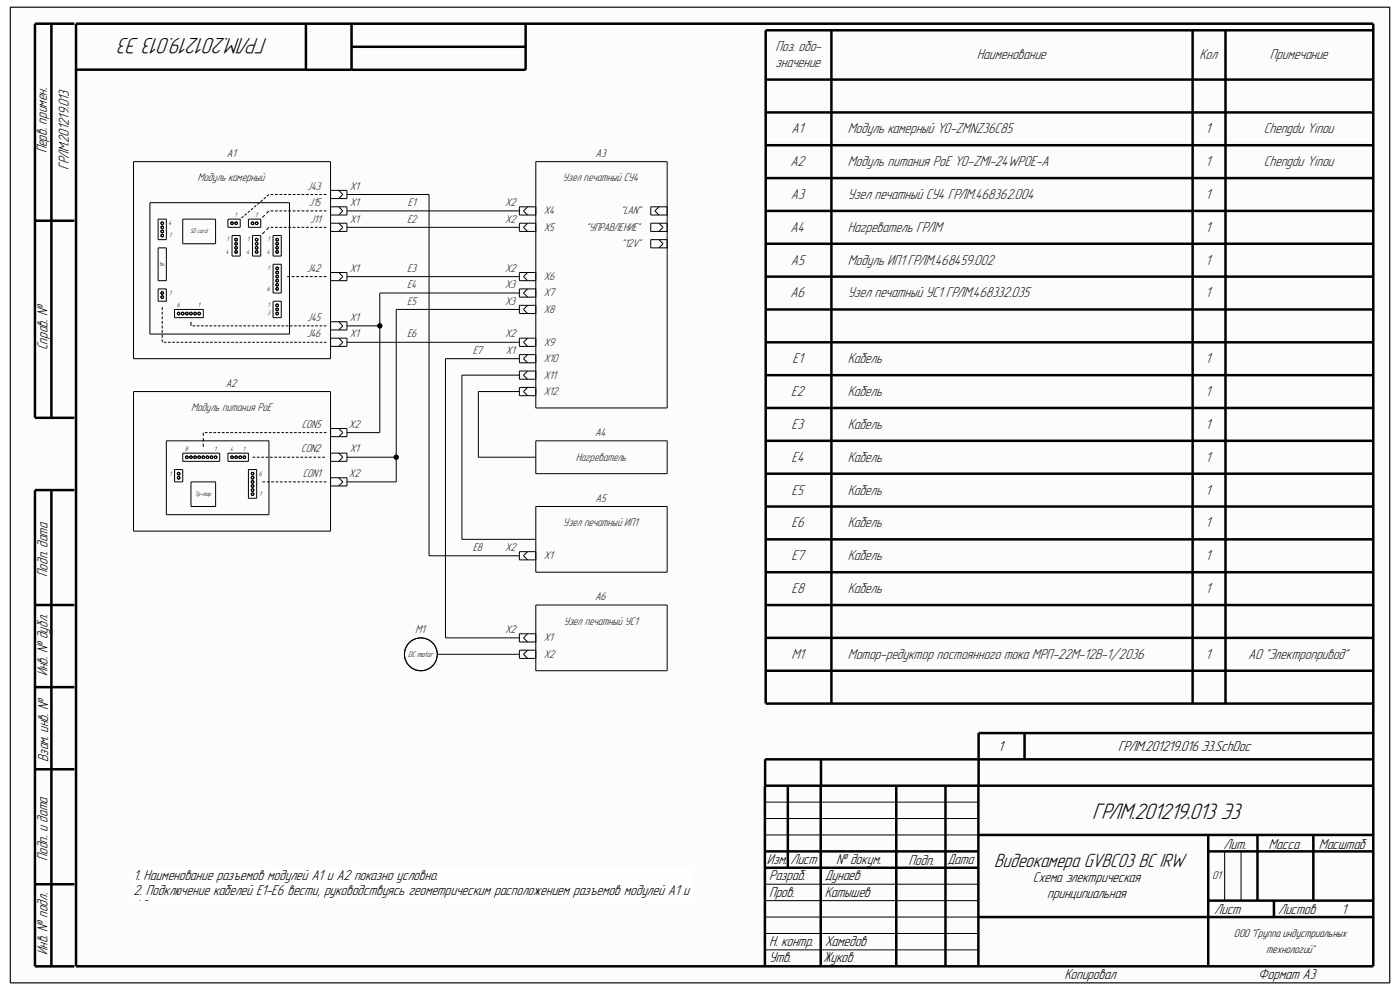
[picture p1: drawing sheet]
<svg xmlns="http://www.w3.org/2000/svg" width="297mm" height="210mm" viewBox="0 0 297 210" stroke-linecap="round" stroke-linejoin="round" font-family="sans-serif">
<path d="M2.2 1.5h292.6v207h-292.6z" fill-rule="evenodd" fill="#fcfcfc"/>
<path d="M2.2 1.5h292.6v207h-292.6z" fill="none" stroke="#000" stroke-width=".21"/>
<path d="M2.2 1.5h292.6v207h-292.6z" fill-rule="evenodd" fill="#fcfcfc"/>
<g fill="none" stroke="#000" stroke-width=".21">
<path d="M2.2 1.5h292.6v207h-292.6zM28.3 83.1h41.8v29.6h-41.8zM35.3 93.5h21.8v15.7h-21.8zM37 99.6h1.8v2.6h-1.8zM38.8 96.1h7.8v1.8h-7.8zM43.1 91.8v.7M43.1 92.9v.8M43.1 94.1v.7M43.5 91.8h.5M44.4 91.8h.5M45.3 91.8h.5M46.2 91.8h.5"/>
<path d="M47.1 91.8h.5M48 91.8h.5M48.4 96.1h4.3v1.8h-4.3zM48.9 91.8h.5M49.8 91.8h.5M50.7 91.8h.5M51.6 91.8h.5M52.5 91.8h.5M52.7 99.6h1.8v6.1h-1.8zM53.4 91.8h.5M53.6 97h.6M54.3 91.8h.5"/>
<path d="M54.5 97h.6M55.2 91.8h.5M55.4 97h.6M56.1 91.8h.5M56.3 97h.6M57 91.8h.5M57.3 97h.5M57.9 91.8h.5M58.2 97h.6M58.8 91.8h.5M59.1 97h.6M59.7 91.8h.5"/>
<path d="M60 97h.6M60.6 91.8h.5M61 97h.5M61.5 91.8h.5M61.9 97h.6M62.4 91.8h.5M62.8 97h.6M63.3 91.8h.5M63.7 97h.6M64.2 91.8h.5M64.6 97h.6M65.1 91.8h.5"/>
<path d="M65.6 97h.5M66 91.8h.6M66.5 97h.6M66.9 91.8h.6M67.4 97h.6M67.8 91.8h.6M68.3 97h.6M68.7 91.8h.6M70.1 96.1h3.5v1.8h-3.5M70.1 90.9h3.5v1.7h-3.5M71.9 90.9l.8 .9-.8 .8M71.9 96.1l.8 .9-.8 .9"/>
<path d="M40.5 102.2h5.2v5.2h-5.2zM55.7 102.2h.6M56.6 102.2h.6M57.5 102.2h.6M58.5 102.2h.5M59.4 102.2h.6M60.3 102.2h.6M61.2 102.2h.6M62.2 102.2h.6M63.1 102.2h.6M64 102.2h.6M65 102.2h.5"/>
<path d="M65.9 102.2h.6M66.8 102.2h.6M67.7 102.2h.6M68.7 102.2h.6M70.1 101.4h3.5v1.7h-3.5M71.9 101.4l.8 .8-.8 .9M162.3 170.2h45.3M162.3 173.6h45.3M162.3 177.1h45.3M162.3 187.6h45.3M162.3 191.1h45.3M162.3 194.5h45.3"/>
<path d="M162.3 198h45.3M259.8 180.6v10.5M263.3 180.6v10.5M7.4 205h3.5M162.3 201.5h45.3"/>
<circle cx="39.6" cy="97" r=".28"/>
<circle cx="40.5" cy="97" r=".28"/>
<circle cx="41.4" cy="97" r=".28"/>
<circle cx="42.3" cy="97" r=".28"/>
<circle cx="43.1" cy="97" r=".28"/>
<circle cx="44" cy="97" r=".28"/>
<circle cx="44.9" cy="97" r=".28"/>
<circle cx="45.7" cy="97" r=".28"/>
<circle cx="49.2" cy="97" r=".28"/>
<circle cx="50.1" cy="97" r=".28"/>
<circle cx="51" cy="97" r=".28"/>
<circle cx="51.8" cy="97" r=".28"/>
<circle cx="37.9" cy="101.4" r=".28"/>
<circle cx="37.9" cy="100.5" r=".28"/>
<circle cx="53.6" cy="101.4" r=".28"/>
<circle cx="53.6" cy="104.8" r=".28"/>
<circle cx="53.6" cy="104" r=".28"/>
<circle cx="53.6" cy="102.2" r=".28"/>
<circle cx="53.6" cy="100.5" r=".28"/>
<circle cx="53.6" cy="103.1" r=".28"/>
</g>
<g fill="none" stroke="#000" stroke-width=".53">
<path d="M10.9 5v83.6M15.8 5h-8.4v83.6h8.4M16.1 5h275.2v200h-275.2zM64.9 5v9.8M74.6 5v9.8M74.6 9.9h36.9M111.5 5v9.8h-95.4M162.4 16.9h128.9M176.4 6.4v142.9M253 6.4v142.9M260 6.4v142.9M291.3 6.4h-128.9v142.9"/>
<path d="M162.4 23.8h128.9M162.4 30.8h128.9M162.4 37.8h128.9M7.4 46.8h8.4M162.4 51.7h128.9M162.4 44.7h128.9M162.4 58.7h128.9M162.4 65.6h128.9M162.4 79.6h128.9M162.4 72.6h128.9M162.4 93.5h128.9M162.4 86.6h128.9"/>
<path d="M10.9 104v101M15.8 104h-8.4v101h8.4M162.4 100.5h128.9M7.4 128.3h8.4M7.4 145.8h8.4M217.4 155.5v5.6M291.2 155.5h-83.6v11.2M7.4 163.2h8.4M167.1 166.7v17.4M174.1 166.7v38.3M174.2 161.1v5.6M190.1 166.7v38.3"/>
<path d="M200.6 166.7v38.3M207.6 166.7v38.3M207.6 177.1h83.6M256.3 177.1v27.9M266.8 177.1v14M278.6 177.1v14M291.2 166.7h-128.9v38.3M291.2 161.1h-128.9v5.6M7.4 187.6h8.4M162.3 180.6h45.3M162.3 184.1h45.3M207.6 194.5h83.6"/>
<path d="M256.3 191.1h34.9M256.3 180.6h34.9M270.3 191.1v3.4"/>
</g>
<path d="M28.3 184.1h118.5v7h-118.5z" fill-rule="evenodd" fill="#fefefe"/>
<path d="M28.3 184.1h118.5v7h-118.5z" fill="none" stroke="#fefefe" stroke-width=".21"/>
<g fill="none" stroke="#000" stroke-width=".21">
<path d="M28.3 34.3h41.8v41.8h-41.8zM113.7 34.3h27.8v52.2h-27.8zM31.8 43h29.6v27.9h-29.6zM33.5 46.5h1.8v4.3h-1.8zM33.5 52.6h1.8v6.9h-1.8zM38.8 46.5h6.9v5.2h-6.9zM48.4 46.5h2.6v1.7h-2.6zM49.2 50h1.8v4.3h-1.8zM51.6 45.9l-.4 .4M52.3 45.3l-.4 .4M52.7 46.5h2.6v1.7h-2.6zM53 44.7l-.4 .4"/>
<path d="M53.6 50h1.7v4.3h-1.7zM53.7 44.2l-.4 .3M54.4 43.6l-.5 .3M55 43l-.4 .4M55.7 42.4l-.4 .4M56.2 49.1l-.6 .5M56.2 45.6l-.6 .6M56.4 41.8l-.4 .4M57.1 48.2l-.6 .6M57.1 44.7l-.6 .6M57.1 41.3l-.5 .3M57.4 48.2h.6"/>
<path d="M57.4 44.7h.6M57.4 41.3h.6M57.9 50h1.8v4.3h-1.8zM57.9 56.1h1.8v6.1h-1.8zM58.4 48.2h.5M58.4 44.7h.5M58.4 41.3h.5M59.3 48.2h.6M59.3 44.7h.6M59.3 41.3h.6M60.2 48.2h.6M60.2 44.7h.6"/>
<path d="M60.2 41.3h.6M60.9 58.7h.6M61.2 48.2h.6M61.2 44.7h.6M61.2 41.3h.6M61.9 58.7h.6M62.1 48.2h.6M62.1 44.7h.6M62.1 41.3h.6M62.8 58.7h.6M63 48.2h.6M63 44.7h.6"/>
<path d="M63 41.3h.6M63.8 58.7h.6M64 48.2h.6M64 44.7h.6M64 41.3h.6M64.8 58.7h.6M64.9 48.2h.6M64.9 44.7h.6M64.9 41.3h.6M65.7 58.7h.6M65.9 48.2h.5M65.9 44.7h.5"/>
<path d="M65.9 41.3h.5M66.7 58.7h.6M66.8 48.2h.6M66.8 44.7h.6M66.8 41.3h.6M67.7 58.7h.6M67.7 48.2h.6M67.7 44.7h.6M67.7 41.3h.6M68.6 58.7h.7M68.7 48.2h.6M68.7 44.7h.6"/>
<path d="M68.7 41.3h.6M70.1 57.8h3.5v1.7h-3.5M70.1 47.4h3.5v1.7h-3.5M70.1 40.4h3.5v1.7h-3.5M70.1 43.9h3.5v1.7h-3.5M71.9 47.4l.8 .8-.8 .9M71.9 57.8l.8 .9-.8 .8M71.9 43.9l.8 .8-.8 .9M71.9 40.4l.8 .9-.8 .8M73.6 48.2h36.6M73.6 58.7h36.6M73.6 44.7h36.6"/>
<path d="M73.6 41.3h17.4v76.6h19.2M111.9 47.4l-.8 .8 .8 .9M111.9 57.8l-.8 .9 .8 .8M111.9 43.9l-.8 .8 .8 .9M113.7 57.8h-3.5v1.7h3.5M113.7 47.4h-3.5v1.7h3.5M113.7 43.9h-3.5v1.7h3.5M139.8 47.4l.9 .8-.9 .9M139.8 50.8l.9 .9-.9 .9M139.8 43.9l-.9 .8 .9 .9M141.5 50.8h-3.4v1.8h3.4M141.5 47.4h-3.4v1.7h3.4"/>
<path d="M141.5 43.9h-3.4v1.7h3.4M33.5 61.3h1.8v2.6h-1.8zM34.4 65.1v.7M34.4 66.1v.6M34.4 67.1v.6M34.4 68.1v.6M34.4 69.1v.6M34.4 70v.7M34.4 71v.6M34.4 72v.6M34.8 72.6h.5M35.6 72.6h.6"/>
<path d="M36.5 72.6h.6M37 65.6h6.1v1.8h-6.1zM37.4 72.6h.6M38.3 72.6h.6M39.2 72.6h.6M40.1 72.6h.6M40.5 68.3v.8M40.8 69.1h.6M41 72.6h.6M41.7 69.1h.6M41.9 72.6h.6M42.6 69.1h.6"/>
<path d="M42.8 72.6h.5M43.5 69.1h.6M43.7 72.6h.5M44.4 69.1h.6M44.6 72.6h.5M45.3 69.1h.6M45.5 72.6h.5M46.2 69.1h.6M46.4 72.6h.5M47.1 69.1h.6M47.3 72.6h.5M48 69.1h.6"/>
<path d="M48.2 72.6h.5M48.9 69.1h.6M49 72.6h.6M49.8 69.1h.6M49.9 72.6h.6M50.7 69.1h.6M50.8 72.6h.6M51.6 69.1h.6M51.7 72.6h.6M52.5 69.1h.6M52.6 72.6h.6M53.4 69.1h.6"/>
<path d="M53.5 72.6h.6M54.3 69.1h.6M54.4 72.6h.6M55.2 69.1h.6M55.3 72.6h.6M56.1 69.1h.6M56.2 72.6h.5M57 69.1h.6M57.1 72.6h.5M57.9 69.1h.6M57.9 63.9h1.8v3.5h-1.8zM58 72.6h.5"/>
<path d="M58.8 69.1h.6M58.9 72.6h.5M59.7 69.1h.6M59.8 72.6h.5M60.6 69.1h.6M60.7 72.6h.5M61.5 69.1h.6M61.6 72.6h.5M62.4 69.1h.6M62.4 72.6h.6M63.3 69.1h.6M63.3 72.6h.6"/>
<path d="M64.2 69.1h.6M64.2 72.6h.6M65.1 69.1h.6M65.1 72.6h.6M66 69.1h.6M66 72.6h.6M66.9 69.1h.6M66.9 72.6h.6M67.8 69.1h.6M67.8 72.6h.6M68.7 69.1h.6M68.7 72.6h.6"/>
<path d="M70.1 68.3h3.5v1.7h-3.5M70.1 71.7h3.5v1.8h-3.5M71.9 68.3l.8 .8-.8 .9M71.9 71.7l.8 .9-.8 .9M73.6 69.1h7M73.6 72.6h36.6M110.2 65.6h-26.1v36.6h-10.5M110.2 62.2h-29.6v29.6h-7M110.2 76.1h-15.7v59.2h15.7M110.2 79.6h-12.2v34.8h15.7M111.9 64.8l-.8 .8 .8 .9M111.9 71.7l-.8 .9 .8 .9"/>
<path d="M111.9 61.3l-.8 .9 .8 .8M111.9 78.7l-.8 .9 .8 .8M111.9 75.2l-.8 .9 .8 .9M113.7 61.3h-3.5v1.7h3.5M113.7 71.7h-3.5v1.8h3.5M113.7 64.8h-3.5v1.7h3.5M113.7 75.2h-3.5v1.8h3.5M113.7 78.7h-3.5v1.7h3.5M73.6 97h10.5M110.2 83.1h-8.7v13.9h12.2M111.9 82.2l-.8 .9 .8 .8M113.7 82.2h-3.5v1.7h3.5"/>
<path d="M113.7 93.5h27.8v7h-27.8zM111.9 117l-.8 .9 .8 .9M113.7 117h-3.5v1.8h3.5M113.7 107.4h27.8v14h-27.8zM92.8 138.8h17.4M111.9 137.9l-.8 .9 .8 .9M111.9 134.4l-.8 .9 .8 .9M113.7 134.4h-3.5v1.8h3.5M113.7 137.9h-3.5v1.8h3.5M113.7 128.3h27.8v14h-27.8z"/>
<circle cx="34.4" cy="50" r=".28"/>
<circle cx="34.4" cy="47.4" r=".28"/>
<circle cx="34.4" cy="48.2" r=".28"/>
<circle cx="34.4" cy="49.1" r=".28"/>
<circle cx="49.2" cy="47.4" r=".28"/>
<circle cx="50.1" cy="47.4" r=".28"/>
<circle cx="50.1" cy="53.5" r=".28"/>
<circle cx="50.1" cy="50.8" r=".28"/>
<circle cx="50.1" cy="52.6" r=".28"/>
<circle cx="50.1" cy="51.7" r=".28"/>
<circle cx="53.6" cy="47.4" r=".28"/>
<circle cx="54.4" cy="52.6" r=".28"/>
<circle cx="54.4" cy="47.4" r=".28"/>
<circle cx="54.4" cy="50.8" r=".28"/>
<circle cx="54.4" cy="53.5" r=".28"/>
<circle cx="54.4" cy="51.7" r=".28"/>
<circle cx="58.8" cy="58.7" r=".28"/>
<circle cx="58.8" cy="57.8" r=".28"/>
<circle cx="58.8" cy="53.5" r=".28"/>
<circle cx="58.8" cy="50.8" r=".28"/>
<circle cx="58.8" cy="52.6" r=".28"/>
<circle cx="58.8" cy="59.5" r=".28"/>
<circle cx="58.8" cy="56.9" r=".28"/>
<circle cx="58.8" cy="51.7" r=".28"/>
<circle cx="34.4" cy="63" r=".28"/>
<circle cx="34.4" cy="62.2" r=".28"/>
<circle cx="37.9" cy="66.5" r=".28"/>
<circle cx="38.8" cy="66.5" r=".28"/>
<circle cx="39.6" cy="66.5" r=".28"/>
<circle cx="40.5" cy="66.5" r=".28"/>
<circle cx="41.4" cy="66.5" r=".28"/>
<circle cx="42.3" cy="66.5" r=".28"/>
<circle cx="58.8" cy="66.5" r=".28"/>
<circle cx="58.8" cy="61.3" r=".28"/>
<circle cx="58.8" cy="60.4" r=".28"/>
<circle cx="58.8" cy="65.6" r=".28"/>
<circle cx="58.8" cy="64.8" r=".28"/>
<circle cx="89.3" cy="138.8" r="3.5"/>
</g>
<g fill="none" stroke="#000" stroke-width=".53">
<path d="M162.4 107.5h128.9M162.4 114.4h128.9M162.4 121.4h128.9M162.4 128.4h128.9M162.4 135.3h128.9M162.4 142.3h128.9M162.4 149.3h128.9"/>
<circle cx="80.6" cy="69.1" r=".28"/>
<circle cx="84.1" cy="97" r=".28"/>
</g>
<g font-size="5" fill="#010101">
<text x="56.7" y="8.1" transform="rotate(-180 56.7 8.1)">ГРЛМ.201219.013 Э3</text>
<text x="231.7" y="173.7">ГРЛМ.201219.013 Э3</text>
</g>
<text font-size="4.3" fill="#010101" x="210.9" y="183.9">Видеокамера GVBC03 BC IRW</text>
<g font-size="3.2" fill="#1c1c1c">
<text x="164.5" y="10.8">Поз. обо-</text>
<text x="164.5" y="14.3">значение</text>
<text x="207.3" y="12.6">Наименование</text>
<text x="254.5" y="12.6">Кол</text>
<text x="269.4" y="12.6">Примечание</text>
<text x="167.9" y="28.2">А1</text>
<text x="179.9" y="28.2">Модуль камерный YO-ZMNZ36C85</text>
<text x="255.8" y="28.2">1</text>
<text x="268.1" y="28.2">Chengdu Yinou</text>
<text x="167.7" y="35.2">А2</text>
<text x="179.9" y="35.2">Модуль питания PoE YO-ZMI-24WPOE-A</text>
<text x="255.8" y="35.2">1</text>
<text x="268.1" y="35.2">Chengdu Yinou</text>
<text x="167.8" y="42.2">А3</text>
<text x="179.9" y="42.2">Узел печатный СУ4 ГРЛМ.468362.004</text>
<text x="255.8" y="42.2">1</text>
<text x="167.7" y="49.1">А4</text>
<text x="179.9" y="49.1">Нагреватель ГРЛМ</text>
<text x="255.8" y="49.1">1</text>
<text x="167.8" y="56.1">А5</text>
<text x="179.9" y="56.1">Модуль ИП1 ГРЛМ.468459.002</text>
<text x="255.8" y="56.1">1</text>
<text x="167.7" y="63.1">А6</text>
<text x="179.9" y="63.1">Узел печатный УС1 ГРЛМ.468332.035</text>
<text x="255.8" y="63.1">1</text>
<text x="168.1" y="77">Е1</text>
<text x="179.9" y="77">Кабель</text>
<text x="255.8" y="77">1</text>
<text x="167.9" y="84">Е2</text>
<text x="179.9" y="84">Кабель</text>
<text x="255.8" y="84">1</text>
<text x="167.9" y="90.9">Е3</text>
<text x="179.9" y="90.9">Кабель</text>
<text x="255.8" y="90.9">1</text>
<text x="167.9" y="97.9">Е4</text>
<text x="179.9" y="97.9">Кабель</text>
<text x="255.8" y="97.9">1</text>
<text x="167.9" y="104.9">Е5</text>
<text x="179.9" y="104.9">Кабель</text>
<text x="255.8" y="104.9">1</text>
<text x="167.9" y="111.8">Е6</text>
<text x="179.9" y="111.8">Кабель</text>
<text x="255.8" y="111.8">1</text>
<text x="167.9" y="118.8">Е7</text>
<text x="179.9" y="118.8">Кабель</text>
<text x="255.8" y="118.8">1</text>
<text x="167.9" y="125.8">Е8</text>
<text x="179.9" y="125.8">Кабель</text>
<text x="255.8" y="125.8">1</text>
<text x="167.9" y="139.7">M1</text>
<text x="179.9" y="139.7">Мотор-редуктор постоянного тока МРП-22М-12B-1/2036</text>
<text x="255.8" y="139.7">1</text>
<text x="264.8" y="139.7">АО &quot;Электропривод&quot;</text>
</g>
<g font-size="3.2" fill="#010101">
<text x="9.9" y="32.6" transform="rotate(-90 9.9 32.6)">Перв. примен.</text>
<text x="14.6" y="36.1" transform="rotate(-90 14.6 36.1)">ГРЛМ.201219.013</text>
<text x="10.1" y="74.3" transform="rotate(-90 10.1 74.3)">Справ. №</text>
<text x="10.1" y="122.4" transform="rotate(-90 10.1 122.4)">Подп. дата</text>
<text x="10.1" y="143.5" transform="rotate(-90 10.1 143.5)">Инв. № дубл.</text>
<text x="10.2" y="161.7" transform="rotate(-90 10.2 161.7)">Взам. инв. №</text>
<text x="211.8" y="159.2">1</text>
<text x="237.2" y="159.2">ГРЛМ.201219.016 Э3.SchDoc</text>
<text x="10.1" y="182.7" transform="rotate(-90 10.1 182.7)">Подп. и дата</text>
<text x="162.7" y="183.4">Изм. Лист</text>
<text x="177.4" y="183.4">№ докум.</text>
<text x="192.7" y="183.6">Подп.</text>
<text x="201" y="183.4">Дата</text>
<text x="259.6" y="180">Лит.</text>
<text x="269.1" y="180">Масса</text>
<text x="279.8" y="180">Масштаб</text>
<text x="163.2" y="186.7">Разраб.</text>
<text x="163.2" y="190.2">Пров.</text>
<text x="175" y="186.7">Дунаев</text>
<text x="175" y="190.2">Катышев</text>
<text x="219.1" y="187.1">Схема электрическая</text>
<text x="222.2" y="190.6">принципиальная</text>
<text x="257.6" y="193.8">Лист</text>
<text x="271.2" y="193.8">Листов</text>
<text x="284.6" y="193.8">1</text>
<text x="10.1" y="202.6" transform="rotate(-90 10.1 202.6)">Инв. № подл.</text>
<text x="163.2" y="200.7">Н. контр.</text>
<text x="175" y="200.7">Хамедов</text>
<text x="163.2" y="204.2">Утв.</text>
<text x="174.6" y="204.2">Жуков</text>
<text x="225.8" y="207.6">Копировал</text>
<text x="267" y="207.6">Формат А3</text>
</g>
<g font-size="3.2">
<text x="28.3" y="186.6">1. Наименование разъемов модулей А1 и А2 показно условно.</text>
<text x="28.3" y="189.8">2. Подключение кабелей Е1-Е6 вести, руководствуясь геометрическим расположением разъемов модулей А1 и</text>
<text x="28.3" y="193">А2.</text>
</g>
<g font-size="2.5" fill="#1c1c1c">
<text x="48.1" y="33.3">A1</text>
<text x="126.4" y="33.3">A3</text>
<text x="41.9" y="38.5">Модуль камерный</text>
<text x="65.2" y="40.2">J43</text>
<text x="74.2" y="40.2">X1</text>
<text x="119.4" y="38.5">Узел печатный СУ4</text>
<text x="65.5" y="43.7">J15</text>
<text x="65.8" y="47.2">J11</text>
<text x="74.2" y="47.2">X1</text>
<text x="74.2" y="43.7">X1</text>
<text x="86.4" y="47.2">E2</text>
<text x="86.5" y="43.7">E1</text>
<text x="107.1" y="47.2">X2</text>
<text x="107.1" y="43.7">X2</text>
<text x="115.4" y="45.5">X4</text>
<text x="131.7" y="45.5">&quot;LAN&quot;</text>
<text x="115.4" y="48.9">X5</text>
<text x="124.4" y="48.9">&quot;УПРАВЛЕНИЕ&quot;</text>
<text x="131.9" y="52.4">&quot;12V&quot;</text>
<text x="65.1" y="57.7">J42</text>
<text x="74.2" y="57.7">X1</text>
<text x="86.4" y="57.7">E3</text>
<text x="107.1" y="57.7">X2</text>
<text x="115.4" y="59.4">X6</text>
<text x="86.4" y="61.1">E4</text>
<text x="86.4" y="64.6">E5</text>
<text x="107.2" y="64.6">X3</text>
<text x="107.2" y="61.1">X3</text>
<text x="115.4" y="62.9">X7</text>
<text x="65.1" y="71.6">J46</text>
<text x="65.2" y="68.1">J45</text>
<text x="74.2" y="68.1">X1</text>
<text x="74.2" y="71.6">X1</text>
<text x="86.4" y="71.6">E6</text>
<text x="107.1" y="71.6">X2</text>
<text x="115.4" y="66.4">X8</text>
<text x="100.3" y="75.1">E7</text>
<text x="107.3" y="75.1">X1</text>
<text x="115.4" y="76.8">X10</text>
<text x="115.4" y="73.3">X9</text>
<text x="47.9" y="82">A2</text>
<text x="115.4" y="80.3">X11</text>
<text x="115.4" y="83.8">X12</text>
<text x="40.6" y="87.2">Модуль питания PoE</text>
<text x="63.9" y="96">CON2</text>
<text x="64.1" y="90.8">CON5</text>
<text x="74" y="90.8">X2</text>
<text x="74.2" y="96">X1</text>
<text x="126.3" y="92.5">A4</text>
<text x="64.3" y="101.2">CON1</text>
<text x="74" y="101.2">X2</text>
<text x="122.2" y="97.7">Нагреватель</text>
<text x="126.4" y="106.4">A5</text>
<text x="119.5" y="111.6">Узел печатный ИП1</text>
<text x="100.3" y="116.9">E8</text>
<text x="107.1" y="116.9">X2</text>
<text x="115.4" y="118.6">X1</text>
<text x="126.3" y="127.3">A6</text>
<text x="88.1" y="134.3">M1</text>
<text x="107.1" y="134.3">X2</text>
<text x="115.4" y="136">X1</text>
<text x="119.6" y="132.5">Узел печатный УС1</text>
<text x="115.4" y="139.5">X2</text>
</g>
<text font-size="2.5" x="257.2" y="186.6">01</text>
<g font-size="2.5" fill="#010101">
<text x="261.8" y="198.8">ООО &quot;Группа индустриальных</text>
<text x="268.6" y="202.2">технологий&quot;</text>
</g>
<text font-size="1.8" x="86.6" y="139.3">DC motor</text>
<g font-size="1.4">
<text x="35.7" y="47.8">4</text>
<text x="49.8" y="46">1</text>
<text x="54.1" y="46">1</text>
<text x="35.9" y="50.4">1</text>
<text x="40.3" y="49.5">SD card</text>
<text x="47.9" y="53.8">4</text>
<text x="48" y="51.2">1</text>
<text x="52.3" y="53.8">4</text>
<text x="52.4" y="51.2">1</text>
<text x="56.6" y="53.8">4</text>
<text x="56.7" y="51.2">1</text>
<text x="34" y="55.4" transform="rotate(90 34 55.4)">J6</text>
<text x="56.7" y="57.3">1</text>
<text x="35.9" y="62.6">1</text>
<text x="37.5" y="65.2">6</text>
<text x="42" y="65.2">1</text>
<text x="56.6" y="61.7">6</text>
<text x="56.7" y="65.2">1</text>
<text x="56.7" y="66.9">3</text>
<text x="39.2" y="95.7">8</text>
<text x="45.4" y="95.7">1</text>
<text x="48.8" y="95.7">4</text>
<text x="51.5" y="95.7">1</text>
<text x="35.9" y="100.9">1</text>
<text x="54.9" y="100.9">6</text>
<text x="41.4" y="105.2">Тр-тор</text>
<text x="55" y="105.2">1</text>
</g>
</svg>
